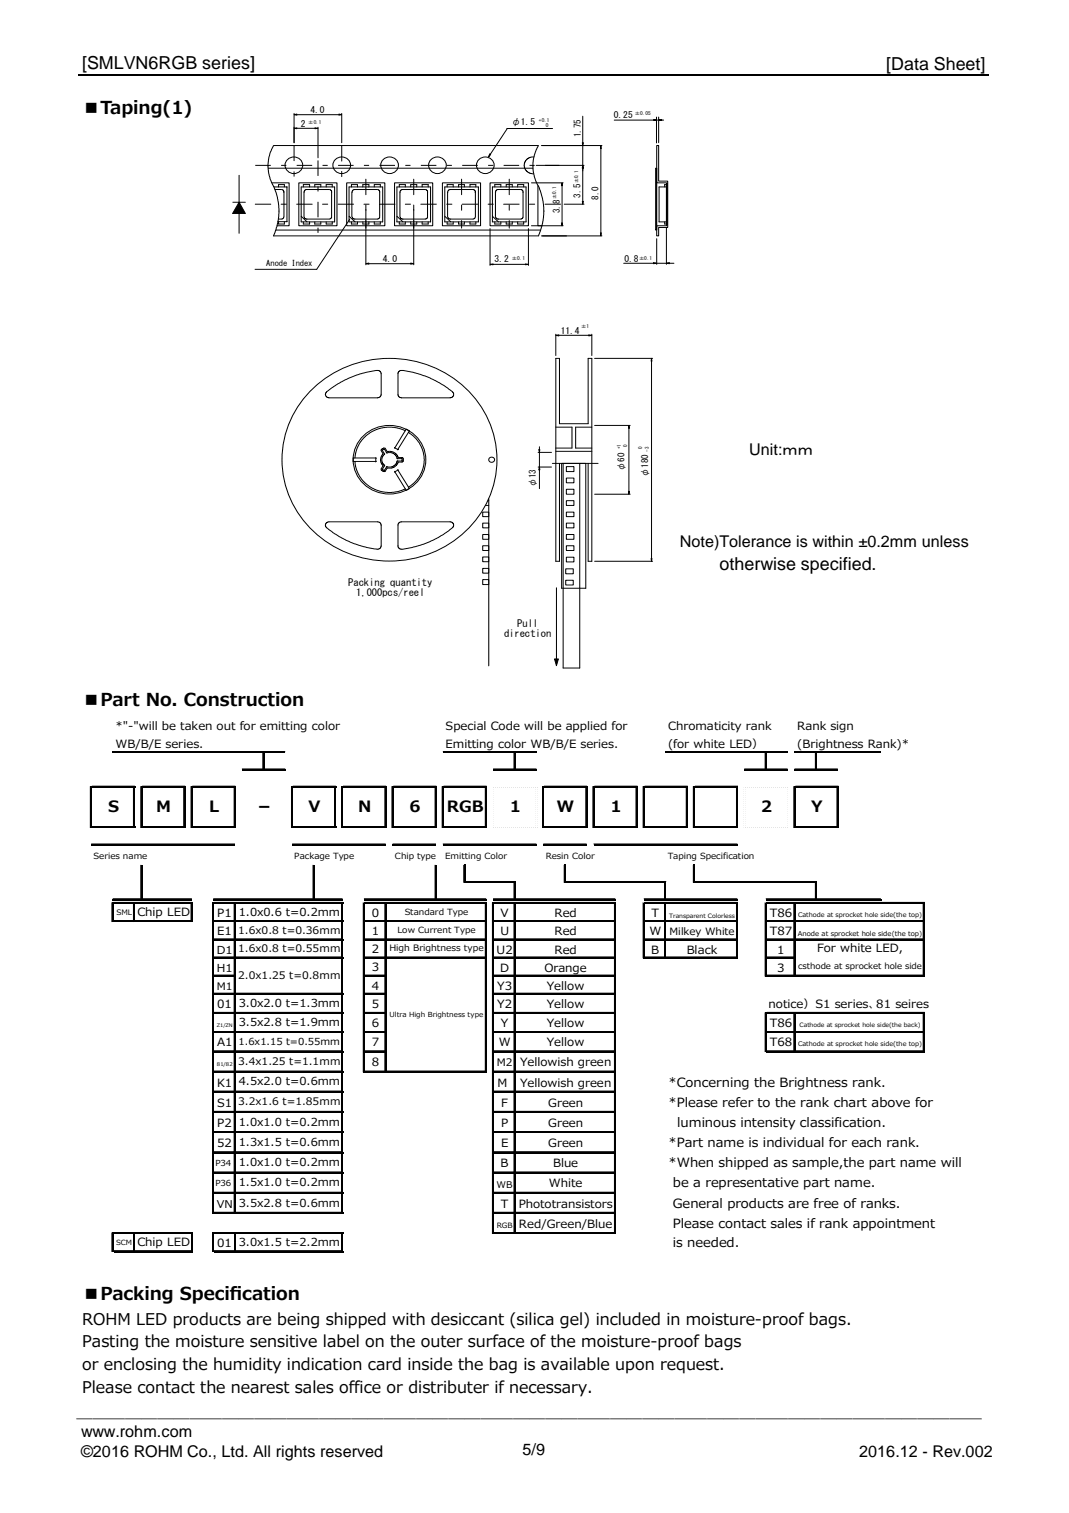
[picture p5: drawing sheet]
<svg xmlns="http://www.w3.org/2000/svg" width="210mm" height="297mm" viewBox="0 0 210 297" stroke-linecap="round" stroke-linejoin="round" font-family="sans-serif">
<path d="M15.5 14.7h178.7" fill="none" stroke="#000" stroke-width=".34"/>
<path d="M16.6 140.5h174.7v105.4h-174.7z" fill-rule="evenodd" fill="#fff"/>
<g fill="#fff">
<path d="M16.8 140.7h174.4v3.5h-174.4z"/>
<path d="M16.8 144.1h119.6v3.6h-119.6z"/>
<path d="M140.5 144.1h15.6v3.6h-15.6z"/>
<path d="M160.3 144.1h30.9v3.6h-30.9z"/>
<path d="M16.8 147.7h174.4v98h-174.4z"/>
</g>
<g fill="none" stroke="#000" stroke-width=".2">
<path d="M18 154.3h8.5M22.1 147.6h33.9M27.9 154.3h8.5M37.8 154.3h8.4M47.5 151h8.5M57.5 154.3h8.5M67.4 154.3h8.4M77.2 154.3h8.5M87 147.6h18.3M87.1 154.3h8.4M96.8 151h8.5M130.6 147.6h24"/>
<path d="M146.1 151h8.5"/>
</g>
<path d="M22.1 147.7h33.9M87 147.7h18.3M130.7 147.7h24" fill="none" stroke="#000" stroke-width=".3"/>
<path d="M18.1 154.5h8.4M27.9 154.5h8.5M37.8 154.5h8.5M47.5 151.1h8.5M57.5 154.5h8.5M67.4 154.5h8.5M77.3 154.5h8.4M87.1 154.5h8.5M96.9 151.1h8.4M97 154.5h8.5M146.2 151.1h8.5" fill="none" stroke="#000" stroke-width=".25"/>
<path d="M97 154.4h8.5v.2h-8.5z" fill="#fff"/>
<path d="M106.8 154.3h8.5M116.7 154.3h8.5M126.6 154.3h8.4M136.4 154.3h8.5" fill="none" stroke="#000" stroke-width=".2"/>
<path d="M106.8 154.5h8.5M116.7 154.5h8.5M126.6 154.5h8.4M136.4 154.5h8.5M146.3 154.5h8.5" fill="none" stroke="#000" stroke-width=".25"/>
<path d="M146.3 154.4h8.5v.2h-8.5z" fill="#fff"/>
<path d="M18 162.3h8.5M27.9 162.3h8.5M37.8 162.3h8.4M57.5 162.3h8.5M67.4 162.3h8.4M77.2 162.3h8.5M87.1 162.3h8.4" fill="none" stroke="#000" stroke-width=".2"/>
<path d="M18.1 162.4h8.4M27.9 162.4h8.5M37.8 162.4h8.5M57.5 162.4h8.5M67.4 162.4h8.5M77.3 162.4h8.4M87.1 162.4h8.5M97 162.4h8.5" fill="none" stroke="#000" stroke-width=".25"/>
<path d="M97 162.3h8.5v.3h-8.5z" fill="#fff"/>
<path d="M106.8 162.3h8.5M116.7 162.3h8.5M126.6 162.3h8.4M136.4 162.3h8.5" fill="none" stroke="#000" stroke-width=".2"/>
<path d="M106.8 162.4h8.5M116.7 162.4h8.5M126.6 162.4h8.4M136.4 162.4h8.5M146.3 162.4h8.5" fill="none" stroke="#000" stroke-width=".25"/>
<path d="M146.3 162.3h8.5v.3h-8.5z" fill="#fff"/>
<g fill="none" stroke="#000" stroke-width=".2">
<path d="M26.2 154.6v8M27.6 154.3v8.3M37.5 154.3v8.3M46 154.6v8M67.1 154.3v8.3M75.6 154.6v8M85.4 154.6v8M95.3 154.6v8M100.9 147.8v3.4M136.1 154.3v8.3M160.1 147.8v3.4M17.9 165.7h28.2"/>
<path d="M22.1 176.4h15.6M22.3 177.2h15.5M41.9 176.4h25.4M42 177.2h25.4M57.4 165.7h18.3M71.5 176.4h24M71.6 177.2h23.9M77.1 165.7h8.5M87 165.7h18.3M91.3 173.1h9.9M96.8 176.4h24M106.7 165.7h8.5"/>
<path d="M111 173.1h19.8M126.4 176.4h18.4"/>
</g>
<g fill="none" stroke="#000" stroke-width=".3">
<path d="M26.4 154.6v8M27.8 154.4v8.2M37.7 154.4v8.2M46.1 154.6v8M67.2 154.4v8.2M75.7 154.6v8M85.6 154.6v8M95.4 154.6v8M96.8 154.4v8.2M101.1 147.9v3.4M136.3 154.4v8.2M17.9 165.8h28.2"/>
<path d="M57.4 165.8h18.3M77.1 165.8h8.5M87 165.8h18.3M91.4 173.2h9.8M106.7 165.8h8.5M111.1 173.2h19.7"/>
</g>
<path d="M160.3 147.9v3.4M22.1 176.6h15.6M22.3 177.3h15.5M41.9 176.6h25.4M42 177.3h25.4M71.5 176.6h24M71.6 177.3h24M96.9 176.6h24M126.4 176.6h18.4" fill="none" stroke="#000" stroke-width=".25"/>
<path d="M96.7 154.4h.3v8.2h-.3z" fill="#fff"/>
<g fill="none" stroke="#000" stroke-width=".2">
<path d="M17.7 154.3v8.3M36.1 154.6v8M51.6 147.8v3.4M57.2 154.3v8.3M65.7 154.6v8M77 154.3v8.3M86.8 154.3v8.3M126.3 154.3v8.3M144.6 154.6v8M150.2 147.8v3.4M155.9 154.3v8.3M22 177.2v3.8"/>
<path d="M26.2 177.5v3.5M27.6 169.8v6.9M37.5 177.5v3.5M41.7 177.2v61.1M46 177.5v60.8M67.1 177.5v60.8M75.6 177.5v33M85.4 169.8v6.9M95.3 177.5v33M96.7 177.2v65M96.9 177.2h24M100.9 173.3v3.4"/>
<path d="M100.9 177.5v64.7M126.6 177.2h18.3M130.5 173.3v3.4M150.2 177.2v14.5M155.9 177.5v14.2M160.1 173.3v3.4M181.3 177.5v14.2M22.3 180.8h15.5M42 180.8h25.4M42 184.3h25.4M42 187.9h25.4M42 191.4h4.2"/>
<path d="M42 195h25.4M42 198.8h25.4M71.6 180.8h23.9M71.6 184.3h23.9M71.6 187.9h23.9M71.6 191.4h4.2M71.6 195h4.2M71.6 198.8h4.2M96.9 180.8h24M96.9 184.3h24M96.9 187.9h24M96.9 191.4h24"/>
<path d="M96.9 198.8h24M126.6 180.8h18.3M126.6 184.3h18.3M126.6 187.9h18.3M150.2 198.8v7.7M42 202.5h25.4M42 206.3h25.4M42 210.3h25.4M42 214.2h25.4M42 218.2h25.4M71.6 202.5h4.2M71.6 206.3h4.2"/>
<path d="M71.6 210.3h23.9M96.9 202.5h24M96.9 206.3h24M42 222.2h25.4M42 226.1h25.4M42 230.1h25.4M42 234.1h25.4M42 238h25.4M22.3 242h15.5M22.3 245.5h15.5M26.2 242.2v3.6M37.5 242.2v3.6"/>
<path d="M42 242h25.4M46 242.2v3.6M67.1 242.2v3.6"/>
</g>
<g fill="none" stroke="#000" stroke-width=".3">
<path d="M17.9 154.4v8.2M36.3 154.6v8M51.8 147.9v3.4M57.4 154.4v8.2M65.8 154.6v8M77.1 154.4v8.2M87 154.4v8.2M105.3 154.6v8M126.4 154.4v8.2M144.8 154.6v8M22.2 177.2v3.8M26.4 177.5v3.5"/>
<path d="M27.8 169.8v6.9M37.7 177.5v3.5M41.9 177.2v61.1M46.1 177.5v60.8M67.2 177.5v60.8M75.7 177.5v33.1M85.6 169.8v6.9M95.4 177.5v33.1M96.8 177.2v65.1M101.1 173.4v3.3M101.1 177.5v64.8M130.7 173.4v3.3"/>
<path d="M42 184.5h25.4M71.6 184.5h24M97 184.5h23.9M126.6 184.5h18.3M42 210.4h25.4M71.6 210.4h24M42 222.3h25.4M22.3 242.1h15.5M26.4 242.3v3.5M37.7 242.3v3.5M42 242.1h25.4M46.1 242.3v3.5"/>
<path d="M67.2 242.3v3.5"/>
</g>
<g fill="none" stroke="#000" stroke-width=".25">
<path d="M150.4 147.9v3.4M156 154.4v8.2M97 177.3h23.9M126.6 177.3h18.3M150.4 177.2v14.5M156 177.5v14.2M160.3 173.4v3.3M181.4 177.5v14.2M22.3 180.9h15.5M42 180.9h25.4M42 188h25.4M42 191.6h4.3"/>
<path d="M42 195.2h25.4M42 198.9h25.4M71.6 180.9h24M71.6 188h24M71.6 191.6h4.3M71.6 195.2h4.3M71.6 198.9h4.3M97 180.9h23.9M97 188h23.9M97 191.6h23.9M97 198.9h23.9M126.6 180.9h18.3"/>
<path d="M126.6 188h18.3M150.4 198.8v7.8M42 202.7h25.4M42 206.5h25.4M42 214.4h25.4M42 218.4h25.4M71.6 202.7h4.3M71.6 206.5h4.3M97 202.7h23.9M97 206.5h23.9M42 226.3h25.4M42 230.3h25.4"/>
<path d="M42 234.2h25.4M42 238.2h25.4M22.3 245.7h15.5"/>
</g>
<path d="M105.2 154.6h.3v8h-.3z" fill="#fff"/>
<path d="M106.6 154.3v8.3M115 154.6v8M116.4 154.3v8.3M124.9 154.6v8M134.7 154.6v8M126.3 177.2v10.9M136.1 169.8v3.5M144.6 177.5v10.6" fill="none" stroke="#000" stroke-width=".2"/>
<path d="M106.7 154.4v8.2M115.2 154.6v8M116.6 154.4v8.2M125 154.6v8M134.9 154.6v8M126.4 177.2v11M136.3 169.8v3.6M144.8 177.5v10.7" fill="none" stroke="#000" stroke-width=".3"/>
<path d="M146.2 154.4v8.2" fill="none" stroke="#000" stroke-width=".25"/>
<path d="M146 154.4h.3v8.2h-.3z" fill="#fff"/>
<path d="M154.6 154.6v8" fill="none" stroke="#000" stroke-width=".25"/>
<path d="M154.5 154.6h.3v8h-.3z" fill="#fff"/>
<g fill="none" stroke="#000" stroke-width=".2">
<path d="M45.7 39.7h2.5M46.9 39.7l1.3 2.2h-1.3zM46.9 39.7v2.2h-1.2zM46.9 34.4v11.4M52.7 33h51.9M53.4 35.9h3.4v8.4h-2.4M53.7 28.6l-.7 1.8a7.2 7.2 0 0 0 0 4.4l1 2.3 .5 1.8a10.8 10.8 0 0 1-.1 5.3l-.7 2.1h52M53.7 28.6h52M53.8 36.7h2.5M54 37.2h1.2M54.7 36.7v-.5h1.1v.5M55.3 37.2l.4 .2v.4"/>
<path d="M55.8 37.7v4.8M56.3 36.7v6.8M56.3 36.7h.1M56.5 31.3a1.71 1.71 0 0 1 2.5 .1 1.71 1.71 0 0 1-.3 2.5 1.71 1.71 0 0 1-2.5-.6 1.51 1.51 0 0 1 .3-2zM57.7 22.5l.6-.1v.2zM57.7 25.2l.6-.1v.2zM57.7 22.3v5.7M58.3 22.5h8.2M58.3 25.2h3.5M58.7 35.9h7.5v8.4h-7.5zM59.1 36.7h6.6v6.9h-6.6zM59.6 36.7v-.5h1.2v.5"/>
<path d="M59.7 37.7v4.8M60.2 37.2h4.4M60.3 37.2l-.5 .2-.1 .4M61.8 36.7v-.5h1.2v.5M61.8 25.1l.6 .1-.6 .1zM62.4 25v6M64.1 36.7v-.5h1.1v.5M64.7 37.2l.4 .2v.4M65.1 37.7v4.8M65.9 31.3a1.72 1.72 0 0 1 2.5 0 1.72 1.72 0 0 1-.3 2.6 1.72 1.72 0 0 1-2.5-.6 1.55 1.55 0 0 1 .3-2zM66.5 22.4l.6 .1-.6 .1zM67.1 22.3v5.7"/>
<path d="M68.1 35.9h7.5v8.4h-7.5zM68.5 36.7h6.6v6.9h-6.6zM69 36.7v-.5h1.2v.5M69.1 37.7v4.8M71.2 36.7v-.5h1.2v.5M73.5 36.7v-.5h1.2v.5M74.1 37.2h-4.6l-.3 .2v.4M74.2 37.2l.3 .2v.4M74.5 37.7v4.8M75.3 31.3a1.72 1.72 0 0 1 2.5 0 1.72 1.72 0 0 1-.3 2.6 1.72 1.72 0 0 1-2.5-.6 1.55 1.55 0 0 1 .3-2zM77.5 35.9h7.5v8.4h-7.5zM77.9 36.7h6.6v6.9h-6.6z"/>
<path d="M78.4 36.7v-.5h1.2v.5M78.5 37.7v4.8M79 37.2h4.5M79.1 37.2l-.4 .1-.1 .5M80.6 36.7v-.5h1.2v.5M82.9 36.7v-.5h1.2v.5M83.6 37.2l.3 .2v.4M83.9 37.7v4.8M84.7 31.3a1.71 1.71 0 0 1 2.4-.1 1.71 1.71 0 0 1 0 2.5 1.71 1.71 0 0 1-2.4-.1 1.56 1.56 0 0 1 0-2.3zM86.9 35.9h7.5v8.4h-7.5zM87.3 36.7h6.6v6.9h-6.6zM87.8 36.7v-.5h1.2v.5"/>
<path d="M87.9 37.7v4.8M88.4 37.2h4.4M88.5 37.2l-.4 .1-.2 .5M90 36.7v-.5h1.2v.5M92.3 36.7v-.5h1.1v.5M92.9 37.2l.4 .2v.4M93.3 37.7v4.8M94.1 31.3a1.71 1.71 0 0 1 2.4-.1 1.71 1.71 0 0 1 0 2.5 1.71 1.71 0 0 1-2.4-.1 1.56 1.56 0 0 1 0-2.3zM96.2 30.2l.2 .1-.5 .5zM96.2 35.9h7.6v8.4h-7.6zM96.7 36.7h6.6v6.9h-6.6zM97.2 36.7v-.5h1.1v.5"/>
<path d="M97.3 37.7v4.8M97.8 37.2h4.4M97.9 37.2l-.4 .1-.2 .5M99.4 36.7v-.5h1.2v.5M99.5 25.2h9M99.6 25.2l-3.7 5.6M101.6 36.7v-.5h1.2v.5M102.3 37.2l.4 .2v.4M102.7 37.7v4.8M104.4 35.9h6.2M104.8 30.8l-.7 .1-.6 .3-.4 .6-.2 .6 .1 .6 .5 .7 .6 .3 .7 .1M105.3 32.5h9.4"/>
<path d="M105.6 36.4v7.9h.8M105.7 28.6l-.8 1.9-.3 1.4v1.3l.3 1.4 .8 2M105.7 36.6l.9 2.5 .2 2.3-.2 2.4-.9 2.5M106.3 28.6h11.9M110.4 35.9v.5h-.2zM110.4 36.4v7.4M114.3 28h.3l-.2 .6zM114.3 39.5h.3l-.2 .6zM114.4 32.5l.2 .5h-.3zM114.4 22.8v5.2M114.4 28.6v3.9M114.4 33v6.5"/>
<path d="M118 28.6l.1 .6h-.2zM118 29.2v16.5M120.6 23.6h9.7M128.4 23.5l.5 .1-.5 .1zM128.7 33h.2v12.2h-.2zM128.9 23v5.1M128.9 28.6h.4v7h1.8v9.1h-1.8v1.6h-.4v-2h2v-8.4h-2zM129.3 23.6l.6-.1v.2zM129.3 23v5M130.5 36.7v-.5h.4v7.8h-.4v-.4M130.9 36.7h-1.5v6.9h1.5M54.1 45.2h52"/>
<path d="M54.6 43.5h1.7M54.7 43.6v.4h1.1v-.4M54.7 43h.5M55.7 42.6l-.4 .4M56.3 43.5h.1M59.1 42.5l1.2 1.1M59.6 43.6v.4h1.2v-.4M59.7 42.6l.2 .3 .4 .1M60.2 43h4.4M61.8 43.6v.4h1.2v-.4M64.1 43.6v.4h1.1v-.4M65.1 42.6l-.4 .4"/>
<path d="M68.5 42.5l1.2 1.1M68.7 43.1l-6.5 9.8h-12.1M69 43.6v.4h1.2v-.4M69.2 42.6l.3 .4h4.6M71.2 43.6v.4h1.2v-.4M71.8 51.8l.6-.2v.3zM71.8 41.1v10.9M72.4 51.8h8.2M73.5 43.6v.4h1.2v-.4M74.5 42.6l-.1 .3-.3 .1M77.9 42.5l1.2 1.1M78.4 43.6v.4h1.2v-.4"/>
<path d="M78.6 42.6l.2 .4h.3M80.6 51.6l.6 .2-.6 .1zM80.6 43.6v.4h1.2v-.4M81.2 41.1v10.9M82.9 43.6v.4h1.2v-.4M83.9 42.6l-.3 .4h-4.6M87.3 42.5l1.2 1.1M87.8 43.6v.4h1.2v-.4M87.9 42.6l.2 .3 .4 .1M88.4 43h4.4M90 43.6v.4h1.2v-.4M92.3 43.6v.4h1.1v-.4"/>
<path d="M93.3 42.6l-.4 .4M96.2 51.9l.6-.1v.2zM96.2 44.9v7.2M96.7 42.5l1.2 1.1M96.8 51.9h6.4M97.2 43.6v.4h1.1v-.4M97.3 42.6l.2 .3 .4 .1M97.8 43h4.4M99.4 43.6v.4h1.2v-.4M101.6 43.6v.4h1.2v-.4M102.7 42.6l-.4 .4M103.2 51.8l.6 .1-.6 .1z"/>
<path d="M103.8 44.9v7.2M104.4 44.3h6.2M106.3 46.3h11.9M110.2 43.8h.2v.5zM110.8 40.1h3.9M117.9 45.7h.2l-.1 .6zM122.5 51.7h9.8M128.3 51.6l.6 .1-.6 .1zM128.9 46.9v5M130.9 51.7l.5-.1v.2zM130.9 44.6v7.3M61.5 76.2a21.9 21.9 0 0 1 33.2 4 19.3 19.3 0 0 1-7.6 27.2 21.6 21.6 0 0 1-30.4-10.2 19.1 19.1 0 0 1 4.8-21z"/>
<path d="M64.1 77l2.8-2 3.2-1.4 3.8-.9 .6 .1 .3 .4v4.4l-.4 .5h-9.9l-.3-.1-.3-.4v-.2zM88.9 76.9l-1.7-1.2-2.7-1.5-3.8-1.2a4 4 0 0 0-2.2-.2l-.4 .4v4.4l.5 .5h9.8l.4-.1 .3-.4v-.4l-.2-.2M109.1 65.8l.6-.1v.3zM109.1 65.6v4.2M109.7 65.8h5.9M115.6 65.7l.6 .1-.6 .2zM116.2 65.6v4.2M116.8 70.4h11.3M127.9 70.4l.1 .5h-.2zM127.9 70.9v38.7M69.7 90.6l.2 1.4 .7 1.5 1 1.3 1.6 1.1 1.3 .5 1.6 .3 2-.2 1.5-.5M71.1 85.8a7.3 7.3 0 0 1 12.4 3.5 7.1 7.1 0 0 1-3.3 6.7 7.1 7.1 0 0 1-7.6-.1 6.5 6.5 0 0 1-1.5-10.1z"/>
<path d="M73.7 89.9l.2 .1M73.7 89.9h-4.4v.7h4.4M73.8 90v.6M73.9 90.6l-.2 .1M74.9 88.2l.7-.2 .4 .6M74.9 88.2l-.1 .3 .4 .7-.4 .5-.1 .7 .5 1.1-.4 .5M75.1 92.1v.1M75.1 88.5l.4 .6M75.1 92.2l.3 .1M75.4 88.2l-.3 .1v.2M75.4 88.2h.1l.4 .7M75.5 89.2l-.4 .5-.1 .9 .5 .9"/>
<path d="M75.5 91.5l-.4 .6M75.5 89.1v.1M75.9 88.9h.1M75.9 91.7l-.4 .6-.1 .1M76 91.9l-.4 .7-.7-.2-.1-.3M76 88.9h.8l.4 .1 .5 .4 .3 .6M76 88.7l.7-.1 .5 .1 .7 .5 .3 .6h.8l.2 .3-.1 .6h-.9l-.3 .6-.5 .4-.5 .2h-.8M76 91.6l-.1 .1M76.1 91.9h-.1M77.5 87.8l.1 .2M77.6 92.5l-.1 .2M77.6 88l.5 .2"/>
<path d="M77.9 90l.2 .1M78 90.6l-.3 .5-.4 .4-.5 .2h-.8M78 92.2l.2 .1M78.1 92.3l-.5 .3M78.1 90.5l-.2 .1M78.1 90h.7M78.1 92.3l2.3 3.6-.6 .4-2.2-3.6M78.2 88.2l-.2 .1M78.8 90l.2 .1M79 90.2v.2M79 90.4v.1h-.9M79.6 84.6l-1.7-.6-2-.1-1.5 .3-1.3 .5-1.3 .9-1 1.1-.7 1.3-.4 1.9"/>
<path d="M79.8 84.3l.6 .3M79.8 84.2l-2.2 3.7M80.2 84.9l1.5 1.2 .8 1.1 .5 1.2 .3 1.7-.2 1.9-.6 1.3-1.1 1.4-1.2 .9M80.4 84.6l-2.3 3.6M95.4 99.2h.6M95.8 98.3h.2M96 98v32.7M105.7 88.8h2.6M105.7 91.7h2.6M105.8 88.3h.2l-.1 .5zM105.9 91.7l.1 .5h-.2zM105.9 87.7v.6"/>
<path d="M105.9 88.8v2.9M105.9 92.2v3.7M108.5 91h8.9M109.1 83.9h3.2v4.1h-3.2M109.1 88.6h7.1M109.9 91v19.2h-.8v-39.8h.8v12.8h5.6v-12.8h.7v39.8h-.7v-19.2M110.3 91v24.5h4.7v-24.5M110.6 91v40.1h3.2v-40.1M111.2 91.6h1.5v1h-1.5zM111.2 93.9h1.5v.9h-1.5zM111.2 96.1h1.5v.9h-1.5zM111.2 98.3h1.5v.9h-1.5z"/>
<path d="M116.2 83.9h-3.2v4.1h3.2M116.8 83.5h6.9M116.8 97h6.9M123.4 96.5h.2l-.1 .5zM123.5 83.5l.1 .6h-.2zM123.5 84.1v12.4M64.1 103.6l-.2-.3v-.4l.6-.5 9.9 .1 .4 .5v4.4l-.5 .4h-.7l-2.3-.5-1.7-.5-2.9-1.4-2.6-1.8M78.1 103.1l.1-.4 .5-.3h9.8l.3 .1 .3 .4-.2 .6-1.9 1.4-2 1.1-1.9 .8-2.2 .7-1.8 .3-.7-.1-.3-.6M78.1 103.1v4.1M94.8 100.5h1.2v.9h-1.2zM94.8 102.7h1.2v.9h-1.2zM94.8 104.9h1.2v1h-1.2z"/>
<path d="M94.8 107.1h1.2v1h-1.2zM94.8 109.3h1.2v1h-1.2zM94.8 111.6h1.2v.9h-1.2zM94.8 113.8h1.2v1h-1.2zM109.3 115.4v15.3M111.1 111.7h1.5v.9h-1.5zM111.1 113.9h1.5v1h-1.5zM111.2 100.5h1.5v.9h-1.5zM111.2 102.7h1.5v.9h-1.5zM111.2 104.9h1.5v1h-1.5zM111.2 107.1h1.5v1h-1.5zM111.2 109.4h1.5v.9h-1.5z"/>
<path d="M116.8 110.2h11.3M127.8 109.6h.2l-.1 .6zM108.9 129.4h.7l-.3 1.3zM156 147.6h17M156 151h8.5M156.2 154.3h8.4M164.3 154.6v8M61.5 169.8v6.9M71.3 177.2v33.3M91.1 169.8v3.5M110.8 169.8v3.5M116.5 165.7h28.3"/>
<path d="M120.6 177.5v64.7M130.5 177.5v10.6M136.4 173.1h24M150.4 176.4h22.6M150.5 177.2h31.1M156.2 162.3h8.4M96.9 195h24M150.5 180.8h31.1M150.5 184.3h31.1M150.5 187.9h5.7M150.5 191.4h31.1M150.5 198.8h31.1"/>
<path d="M155.9 199.1v7.4M181.3 199.1v7.4M96.9 210.3h24M96.9 214.2h24M96.9 218.2h24M150.5 202.5h31.1M150.5 206.3h31.1M96.9 222.2h24M96.9 226.1h24M96.9 230.1h24M96.9 234.1h24M96.9 238h24"/>
<path d="M22 242v3.8M41.7 242v3.8M42 245.5h25.4M96.9 242h24"/>
<circle cx="96.6" cy="90.3" r=".55"/>
</g>
<g fill="none" stroke="#000" stroke-width=".25">
<path d="M156 151.1h8.5M156.2 154.5h8.4M164.5 154.6v8M150.4 176.6h22.6M150.5 177.3h31.1M156.2 162.4h8.4M97 195.2h23.9M150.5 180.9h31.1M150.5 188h5.7M150.5 191.6h31.1M150.5 198.9h31.1M156 199.1v7.5"/>
<path d="M181.4 199.1v7.5M97 214.4h23.9M97 218.4h23.9M150.5 202.7h31.1M150.5 206.5h31.1M97 226.3h23.9M97 230.3h23.9M97 234.2h23.9M97 238.2h23.9M42 245.7h25.4"/>
</g>
<g fill="none" stroke="#000" stroke-width=".3">
<path d="M156 147.7h17M61.6 169.8v6.9M71.5 177.2v33.4M91.2 169.8v3.6M110.9 169.8v3.6M116.6 165.8h28.2M120.8 177.5v64.8M130.7 177.5v10.7M136.4 173.2h24M150.5 184.5h31.1M97 210.4h23.9M97 222.3h23.9"/>
<path d="M22.2 242v3.8M41.9 242v3.8M97 242.1h23.9"/>
</g>
<path d="M50.1 32.5h59.7M57.7 28.6v7.7M62.4 31.5v14.5" fill="none" stroke="#000" stroke-width=".2" stroke-dasharray="3 2 1 2" stroke-linecap="butt"/>
<path d="M67.1 28.6v7.7M71.8 35.2v9.6M81.2 35.2v9.6M90.6 35.2v9.6M100 35.2v9.6M50.1 40.1h60.1" fill="none" stroke="#000" stroke-width=".2" stroke-dasharray="3 2 1 2"/>
<g fill="#000">
<path d="M57.7 22.5l.6-.1v.2zM57.7 25.2l.6-.1v.2zM61.8 25.1l.6 .1-.6 .1zM66.5 22.4l.6 .1-.6 .1zM96.2 30.2l.2 .1-.5 .5zM110.4 35.9v.5h-.2zM114.4 32.5l.2 .5h-.3zM114.3 28h.3l-.2 .6zM114.3 39.5h.3l-.2 .6zM118 28.6l.1 .6h-.2zM128.4 23.5l.5 .1-.5 .1zM129.3 23.6l.6-.1v.2z"/>
<path d="M71.8 51.8l.6-.2v.3zM80.6 51.6l.6 .2-.6 .1zM96.2 51.9l.6-.1v.2zM103.2 51.8l.6 .1-.6 .1zM110.2 43.8h.2v.5zM117.9 45.7h.2l-.1 .6zM128.3 51.6l.6 .1-.6 .1zM130.9 51.7l.5-.1v.2zM109.1 65.8l.6-.1v.3zM115.6 65.7l.6 .1-.6 .2zM127.9 70.4l.1 .5h-.2zM105.8 88.3h.2l-.1 .5z"/>
<path d="M105.9 91.7l.1 .5h-.2zM123.5 83.5l.1 .6h-.2zM123.4 96.5h.2l-.1 .5zM127.8 109.6h.2l-.1 .6zM108.9 129.4h.7l-.3 1.3z"/>
<path d="M46.9 39.7v2.2h1.3zM46.9 39.7l-1.2 2.2h1.2z" fill-rule="evenodd"/>
</g>
<g font-size="3.5">
<text x="16.1" y="13.5">[SMLVN6RGB series]</text>
<text x="174" y="13.7">[Data Sheet]</text>
<text x="16.2" y="22.3">■Taping(1)</text>
<text x="141.3" y="112">otherwise specified.</text>
<text x="16.2" y="138.6">■Part No. Construction</text>
<text x="16.2" y="255.2">■Packing Specif</text>
<text x="45.1" y="255.2">ication</text>
</g>
<g font-size="3.2">
<text x="147.1" y="89.4">Unit:ｍｍ</text>
<text x="133.5" y="107.4">Note)Tolerance is within ±0.2mm unless</text>
<text x="16.1" y="260.1">ROHM LED products are being shipped with desiccant (silica gel) included in moisture-proof bags.</text>
<text x="16.1" y="269">or enclosing the humidity indication card inside the bag is available upon request.</text>
<text x="16.1" y="264.4">Pasting the moisture sensitive label on the outer surface of the moisture-proof bags</text>
<text x="16.1" y="273.5">Please contact the nearest sales office or distributer if necessary.</text>
<text x="15" y="278.2">＿＿＿＿＿＿＿＿＿＿＿＿＿＿＿＿＿＿＿＿＿＿＿＿＿＿＿＿＿＿＿＿＿＿＿＿＿＿＿＿＿＿＿＿＿＿＿＿＿＿＿＿＿＿＿＿</text>
<text x="15.9" y="282.2">www.rohm.com</text>
<text x="15.9" y="286.1">©2016 ROHM Co., Ltd. All rights reserved</text>
<text x="102.6" y="285.7">5/9</text>
<text x="168.7" y="286.1">2016.12 - Rev.002</text>
</g>
<g font-size="3.1">
<text x="21.2" y="159.5">S</text>
<text x="30.7" y="159.5">M</text>
<text x="41.1" y="159.5">L</text>
<text x="50.3" y="159.5">－</text>
<text x="60.6" y="159.5">V</text>
<text x="70.3" y="159.5">N</text>
<text x="80.4" y="159.5">6</text>
<text x="87.7" y="159.5">RGB</text>
<text x="100.1" y="159.5">1</text>
<text x="109.3" y="159.5">W</text>
<text x="119.8" y="159.5">1</text>
<text x="149.5" y="159.5">2</text>
<text x="159.3" y="159.5">Y</text>
</g>
<g font-size="2.5">
<text x="131.2" y="213.3">*Concerning the Brightness rank.</text>
<text x="131.2" y="217.3">*Please refer to the rank chart above for</text>
<text x="133" y="221.2">luminous intensity classification.</text>
<text x="131.2" y="225.2">*Part name is individual for each rank.</text>
<text x="131.2" y="229.2">*When shipped as sample,the part name will</text>
<text x="132.1" y="233.1">be a representative part name.</text>
<text x="132.1" y="237.1">General products are free of ranks.</text>
<text x="132.1" y="241">Please contact sales if rank appointment</text>
<text x="132.1" y="244.9">is needed.</text>
</g>
<g font-size="2.2">
<text x="22.7" y="143.3">*&quot;-&quot;will be taken out for emitting color</text>
<text x="87.5" y="143.3">Special Code will be applied for</text>
<text x="131.2" y="143.3">Chromaticity rank</text>
<text x="156.5" y="143.3">Rank sign</text>
<text x="22.7" y="146.9">WB/B/E series.</text>
<text x="87.5" y="146.9">Emitting color WB/B/E series.</text>
<text x="131.2" y="146.9">(for white LED）</text>
<text x="156.6" y="146.9">(Brightness Rank)*</text>
<text x="27" y="179.9">Chip LED</text>
<text x="46.9" y="179.8">1.0x0.6 t=0.2mm</text>
<text x="42.7" y="180">P1</text>
<text x="42.7" y="183.6">E1</text>
<text x="73" y="183.6">1</text>
<text x="73" y="180">0</text>
<text x="98.3" y="183.6">U</text>
<text x="98.3" y="180.1">V</text>
<text x="108.9" y="180.1">Red</text>
<text x="108.9" y="183.6">Red</text>
<text x="127.5" y="183.6">W</text>
<text x="127.9" y="180.1">T</text>
<text x="151.1" y="180.1">T86</text>
<text x="151.1" y="183.6">T87</text>
<text x="42.6" y="187.2">D1</text>
<text x="42.6" y="190.8">H1</text>
<text x="73" y="187.2">2</text>
<text x="73" y="190.7">3</text>
<text x="97.5" y="187.2">U2</text>
<text x="98.2" y="190.8">D</text>
<text x="106.9" y="190.8">Orange</text>
<text x="108.9" y="187.2">Red</text>
<text x="127.9" y="187.2">B</text>
<text x="134.8" y="187.2">Black</text>
<text x="152.6" y="190.8">3</text>
<text x="152.6" y="187.2">1</text>
<text x="160.4" y="187">For white LED,</text>
<text x="42.7" y="197.9">01</text>
<text x="46.9" y="197.7">3.0x2.0 t=1.3mm</text>
<text x="73" y="198">5</text>
<text x="73" y="194.3">4</text>
<text x="97.6" y="197.9">Y2</text>
<text x="97.6" y="194.4">Y3</text>
<text x="107.4" y="197.9">Yellow</text>
<text x="107.4" y="194.4">Yellow</text>
<text x="150.9" y="197.9">notice）S1 series、81 seires</text>
<text x="46.9" y="201.5">3.5x2.8 t=1.9mm</text>
<text x="73" y="201.7">6</text>
<text x="98.3" y="201.6">Y</text>
<text x="107.4" y="201.6">Yellow</text>
<text x="151.1" y="201.6">T86</text>
<text x="42.6" y="205.4">A1</text>
<text x="73" y="209.3">8</text>
<text x="73" y="205.4">7</text>
<text x="97.9" y="205.4">W</text>
<text x="102.1" y="209.3">Yellowish green</text>
<text x="107.4" y="205.4">Yellow</text>
<text x="151.1" y="205.4">T68</text>
<text x="42.6" y="213.3">K1</text>
<text x="46.9" y="213.1">4.5x2.0 t=0.6mm</text>
<text x="97.7" y="213.3">M</text>
<text x="102.1" y="213.3">Yellowish green</text>
<text x="42.7" y="217.3">S1</text>
<text x="42.7" y="221.2">P2</text>
<text x="46.9" y="221">1.0x1.0 t=0.2mm</text>
<text x="98.4" y="221.2">P</text>
<text x="98.4" y="217.3">F</text>
<text x="107.7" y="221.2">Green</text>
<text x="107.7" y="217.3">Green</text>
<text x="42.7" y="225.2">52</text>
<text x="46.9" y="225">1.3x1.5 t=0.6mm</text>
<text x="98.4" y="225.2">E</text>
<text x="107.7" y="225.2">Green</text>
<text x="46.9" y="232.9">1.5x1.0 t=0.2mm</text>
<text x="46.9" y="228.9">1.0x1.0 t=0.2mm</text>
<text x="98.3" y="229.2">B</text>
<text x="107.7" y="233.1">White</text>
<text x="108.6" y="229.2">Blue</text>
<text x="46.9" y="236.9">3.5x2.8 t=0.6mm</text>
<text x="98.3" y="237.1">T</text>
<text x="101.9" y="237.1">Phototransistors</text>
<text x="27" y="244.7">Chip LED</text>
<text x="42.7" y="244.9">01</text>
<text x="46.9" y="244.6">3.0x1.5 t=2.2mm</text>
<text x="101.9" y="241.1">Red/Green/Blue</text>
</g>
<text font-size="2.1" x="42.5" y="237.1">VN</text>
<g font-size="2">
<text x="68.4" y="115">Packing quantity</text>
<text x="69.9" y="116.9">1,000pcs/reel</text>
<text x="99" y="125">direction</text>
<text x="101.6" y="123">Pull</text>
<text x="46.8" y="183.3">1.6x0.8 t=0.36mm</text>
<text x="131.5" y="183.6">Milkey White</text>
<text x="46.8" y="186.9">1.6x0.8 t=0.55mm</text>
<text x="42.6" y="194.3">M1</text>
<text x="46.8" y="192.2">2.0x1.25 t=0.8mm</text>
<text x="46.8" y="209.1">3.4x1.25 t=1.1mm</text>
<text x="97.5" y="209.3">M2</text>
<text x="46.8" y="217">3.2x1.6 t=1.85mm</text>
</g>
<text font-size="1.9" x="46.9" y="205.2">1.6x1.15 t=0.55mm</text>
<g font-size="1.8">
<text x="61" y="22.2">4.0</text>
<text x="120.5" y="23.1">0.25</text>
<text x="59.1" y="24.8">2</text>
<text x="100.4" y="24.6">φ1.5</text>
<text x="114" y="26.9" transform="rotate(-90 114 26.9)">1.75</text>
<text x="109.9" y="41.9" transform="rotate(-90 109.9 41.9)">3.8</text>
<text x="114" y="38.8" transform="rotate(-90 114 38.8)">3.5</text>
<text x="117.5" y="39.2" transform="rotate(-90 117.5 39.2)">8.0</text>
<text x="75.2" y="51.3">4.0</text>
<text x="97.1" y="51.3">3.2</text>
<text x="122.6" y="51.3">0.8</text>
<text x="110.1" y="65.5">11.4</text>
<text x="105.2" y="95.6" transform="rotate(-90 105.2 95.6)">φ13</text>
<text x="122.6" y="92.4" transform="rotate(-90 122.6 92.4)">φ60</text>
<text x="127.3" y="93.6" transform="rotate(-90 127.3 93.6)">φ180</text>
<text x="97.5" y="233.2">WB</text>
</g>
<g font-size="1.7">
<text x="18.3" y="168.7">Series name</text>
<text x="57.8" y="168.7">Package Type</text>
<text x="77.5" y="168.7">Chip type</text>
<text x="87.4" y="168.7">Emitting Color</text>
<text x="107.1" y="168.7">Resin Color</text>
<text x="131.1" y="168.7">Taping Specification</text>
<text x="79.5" y="179.6">Standard Type</text>
<text x="78" y="183.2">Low Current Type</text>
<text x="76.5" y="186.8">High Brightness type</text>
</g>
<g font-size="1.6">
<text x="52.3" y="52.3">Anode Index</text>
<text x="156.7" y="190.3">csthode at sprocket hole side</text>
<text x="42.3" y="228.9">P34</text>
<text x="42.3" y="232.9">P36</text>
</g>
<text font-size="1.5" x="22.9" y="179.7">SML</text>
<g font-size="1.4">
<text x="76.5" y="199.6">Ultra High Brightness type</text>
<text x="22.8" y="244.4">SCM</text>
<text x="97.5" y="241">RGB</text>
</g>
<text font-size="1.3" x="156.7" y="183.7">Anode at sprocket hole side(the top)</text>
<g font-size="1.2">
<text x="131.4" y="180.1">Transparent Colorless</text>
<text x="156.7" y="180.1">Cathode at sprocket hole side(the top)</text>
<text x="157" y="201.7">Cathode at sprocket hole side(the back)</text>
<text x="156.7" y="205.4">Cathode at sprocket hole side(the top)</text>
</g>
<g font-size="1">
<text x="105.8" y="24">+0.1</text>
<text x="124.7" y="22.6">±0.05</text>
<text x="60.5" y="24.4">±0.1</text>
<text x="107.2" y="24.9">0</text>
<text x="113.5" y="35.9" transform="rotate(-90 113.5 35.9)">±0.1</text>
<text x="109.2" y="39.1" transform="rotate(-90 109.2 39.1)">±0.1</text>
<text x="100.5" y="51">±0.1</text>
<text x="125.5" y="51">±0.1</text>
<text x="114.1" y="64.3">±1</text>
<text x="121.9" y="88.2" transform="rotate(-90 121.9 88.2)">+1</text>
<text x="123.1" y="87.7" transform="rotate(-90 123.1 87.7)">0</text>
<text x="126.1" y="88.1" transform="rotate(-90 126.1 88.1)">0</text>
<text x="127.4" y="88.7" transform="rotate(-90 127.4 88.7)">-3</text>
<text x="42.5" y="201.6">Z1/ZN</text>
<text x="42.6" y="209.3">81/82</text>
</g>
</svg>
